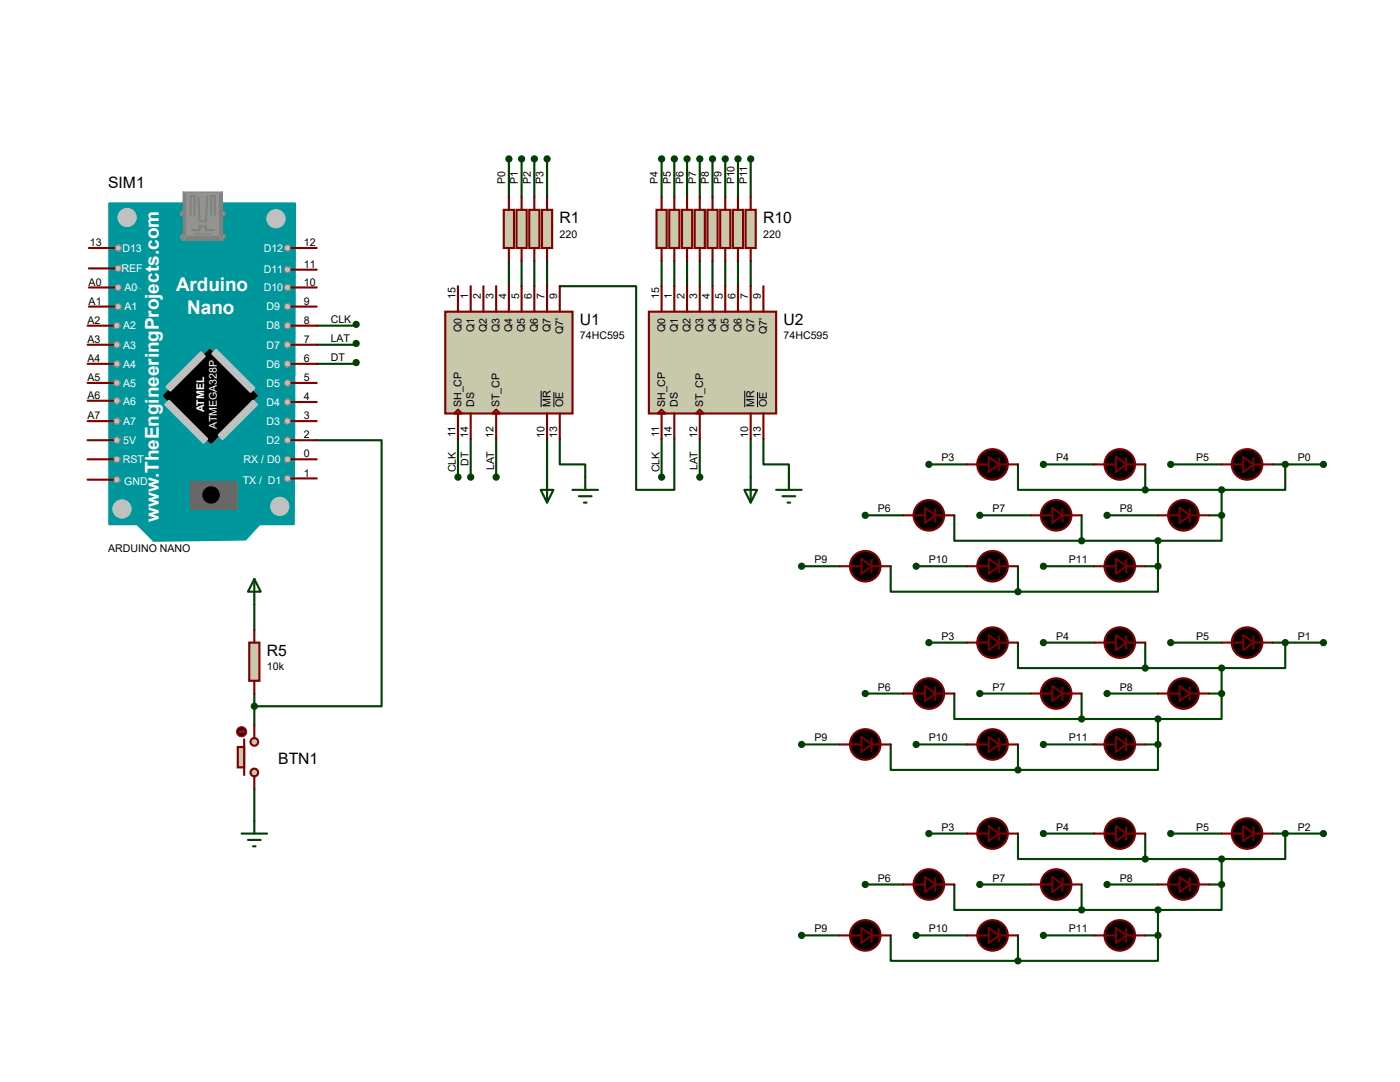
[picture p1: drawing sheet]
<svg xmlns="http://www.w3.org/2000/svg" width="279mm" height="216mm" viewBox="0 0 279 216" stroke-linecap="round" stroke-linejoin="round" font-family="sans-serif">
<g fill="none" stroke="#004000" stroke-width=".42">
<path d="M101.6 31.7v7.6M104.1 31.7v7.6M106.6 31.7v7.6M109.2 31.7v7.6M132 31.7v7.6M134.6 31.7v7.6M137.1 31.7v7.6M139.7 31.7v7.6M142.2 31.7v7.6M144.7 31.7v7.6M147.3 31.7v7.6M149.8 31.7v7.6"/>
<path d="M101.6 52v5.1M104.1 52v5.1M106.6 52v5.1M109.2 52v5.1M111.7 57.1h15.3v40.6h7.6v-10.1M132 52v5.1M134.6 52v5.1M137.1 52v5.1M139.7 52v5.1M142.2 52v5.1M144.7 52v5.1M147.3 52v5.1"/>
<path d="M149.8 52v5.1M71.1 72.3v.3h-7.9M71.1 68.5v.3h-7.9M71.1 64.7v.3h-7.9M63.2 87.8h13v53.1h-25.4M91.4 87.6v7.6M93.9 87.6v7.6M99 87.6v7.6M109.2 87.6v7.6M111.7 87.6v5.1h5.1v2.5M132 87.6v7.6M139.7 87.6v7.6"/>
<path d="M149.8 87.6v7.6M152.4 87.6v5.1h5v2.5M185.4 92.7h7.6M203.2 92.7v5h25.4M208.2 92.7h10.2M228.6 92.7v5M228.6 97.7h15.2M233.6 92.7h10.2M243.8 97.7v5.1M254 92.7h10.1M256.5 92.7v5h-12.7M160 113h7.6"/>
<path d="M172.7 102.8h7.6M177.8 113v5.1h25.4M182.8 113h10.2M190.5 102.8v5.1h25.4M195.5 102.8h10.2M203.2 113v5.1M208.2 113h10.2M215.9 107.9h15.2M215.9 102.8v5.1M220.9 102.8h10.2M228.6 113h2.5M231.1 113v5.1h-27.9"/>
<path d="M231.1 107.9v5.1M241.3 102.8h2.5M243.8 102.8v5.1h-12.7M50.8 120.6v5.1M50.8 138.4v6.3M172.7 138.4h7.6M185.4 128.2h7.6M190.5 138.4v5.1h25.4M195.5 138.4h10.2M203.2 128.2v5.1h25.4M208.2 128.2h10.2M215.9 138.4v5.1"/>
<path d="M220.9 138.4h10.2M228.6 128.2v5.1M228.6 133.3h15.2M233.6 128.2h10.2M241.3 138.4h2.5M243.8 138.4v5.1h-12.7M243.8 133.3v5.1M254 128.2h10.1M256.5 128.2v5.1h-12.7M50.8 157.4v6.4M160 148.5h7.6M177.8 148.5v5.1h25.4"/>
<path d="M182.8 148.5h10.2M203.2 148.5v5.1M208.2 148.5h10.2M215.9 143.5h15.2M228.6 148.5h2.5M231.1 148.5v5.1h-27.9M231.1 143.5v5M172.7 176.5h7.6M185.4 166.3h7.6M190.5 176.5v5.1h25.4M195.5 176.5h10.2M203.2 166.3v5.1h25.4"/>
<path d="M208.2 166.3h10.2M215.9 176.5v5.1M220.9 176.5h10.2M228.6 166.3v5.1M228.6 171.4h15.2M233.6 166.3h10.2M241.3 176.5h2.5M243.8 176.5v5.1h-12.7M243.8 171.4v5.1M254 166.3h10.1M256.5 166.3v5.1h-12.7M160 186.6h7.6"/>
<path d="M177.8 186.6v5.1h25.4M182.8 186.6h10.2M203.2 186.6v5.1M208.2 186.6h10.2M215.9 181.6h15.2M228.6 186.6h2.5M231.1 186.6v5.1h-27.9M231.1 181.6v5"/>
</g>
<path d="M21.8 40.6h37.1l-.3 64h-6.8l-2.8 3.1-18.3 .2-3.3-3.3h-5.6z" fill="#00979c" stroke="#00979c" stroke-width=".42"/>
<g fill="#000" stroke="#000" stroke-width=".42">
<path d="M32.7 79l9.2-9.2 9.4 9.2-9.2 9.3z"/>
<circle cx="42.1" cy="98.8" r="1.52"/>
</g>
<g fill="#c0c0c0" stroke="#c0c0c0" stroke-width=".42">
<path d="M33.2 77.2l6.9-6.9 .8 .8-6.9 6.8z"/>
<path d="M50.5 80l.8 .7-6.9 6.9-.8-.8z"/>
<path d="M43.1 69.8l7.7 7.6-.8 .8-7.6-7.6z"/>
<path d="M33.7 80l7.7 7.6-.8 .7-7.6-7.6z"/>
</g>
<path d="M38.1 96.2h9.1v5.4h-9.1z" fill="#686767" stroke="#686767" stroke-width=".42"/>
<path d="M27.4 57.4l.8 .2" fill="none" stroke="#939393" stroke-width=".2"/>
<circle cx="24.3" cy="101.6" r="1.82" fill="#c0c0c0" stroke="#c0c0c0" stroke-width=".2"/>
<g fill="#c0c0c0" stroke="#808080" stroke-width=".25">
<circle cx="57.4" cy="53.8" r=".64"/>
<circle cx="57.4" cy="49.5" r=".64"/>
<circle cx="57.4" cy="57.4" r=".64"/>
<circle cx="57.4" cy="61.2" r=".64"/>
<circle cx="57.4" cy="68.8" r=".64"/>
<circle cx="57.4" cy="65" r=".64"/>
<circle cx="57.4" cy="72.6" r=".64"/>
<circle cx="57.4" cy="76.4" r=".64"/>
<circle cx="57.4" cy="84" r=".64"/>
<circle cx="57.4" cy="80.2" r=".64"/>
<circle cx="57.4" cy="87.8" r=".64"/>
<circle cx="57.4" cy="91.7" r=".64"/>
<circle cx="57.4" cy="95.5" r=".64"/>
<circle cx="23.6" cy="49.5" r=".64"/>
<circle cx="23.6" cy="53.6" r=".64"/>
<circle cx="23.6" cy="57.4" r=".64"/>
<circle cx="23.3" cy="65" r=".64"/>
<circle cx="23.6" cy="61.2" r=".64"/>
<circle cx="23.3" cy="68.8" r=".64"/>
<circle cx="23.3" cy="72.6" r=".64"/>
<circle cx="23.3" cy="80" r=".64"/>
<circle cx="23.3" cy="76.4" r=".64"/>
<circle cx="23.3" cy="84" r=".64"/>
<circle cx="23.3" cy="87.8" r=".64"/>
<circle cx="23.3" cy="95.7" r=".64"/>
<circle cx="23.3" cy="91.7" r=".64"/>
</g>
<circle cx="55.8" cy="101" r="1.82" fill="#c0c0c0" stroke="#c0c0c0" stroke-width=".2"/>
<g fill="#939393" stroke="#757575" stroke-width=".2">
<circle cx="44.4" cy="42.6" r=".55"/>
<circle cx="44.4" cy="47.2" r=".55"/>
</g>
<g fill="#939393" stroke="#808080" stroke-width=".2">
<circle cx="36.5" cy="42.6" r=".55"/>
<circle cx="36.5" cy="47.2" r=".55"/>
</g>
<path d="M36.5 38.3h7.9v9.7h-7.9z" fill="#808080" stroke="#808080" stroke-width=".2"/>
<path d="M37.3 38.6h6.3v8.3h-6.3z" fill="#939393" stroke="#939393" stroke-width=".2"/>
<path d="M36.6 38.3l.7 .3M44.4 38.3l-.8 .3M37.3 46.9l-.8 1.1M43.6 46.9l.8 1.1" fill="none" stroke="#939393" stroke-width=".2"/>
<path d="M39.6 39.3l.2 4.6M41.4 39.3l-.3 4.9h-1.3M38.1 42.9v-3.8h.7v3.8M38.3 45.9h1.5v-.7h1.3v.7h1.5M42.1 42.9v-3.8h.8v3.8" fill="none" stroke="#808080" stroke-width=".42"/>
<path d="M38.8 46.7h3.3" fill="none" stroke="#808080" stroke-width=".21"/>
<g fill="#c0c0c0" stroke="#c0c0c0" stroke-width=".2">
<circle cx="55.1" cy="43.6" r="1.82"/>
<circle cx="25.4" cy="43.4" r="1.82"/>
</g>
<g fill="none" stroke="#800000" stroke-width=".42">
<path d="M17.7 57.4h5.1M17.7 49.5h5.1M17.7 53.6h5.1M58.1 57.4h5.1M58.1 53.8h5.1M58.1 49.5h5.1M17.5 76.4h5.1M17.5 72.6h5.1M17.5 68.8h5.1M17.5 65h5.1M17.5 80h5.1M17.7 61.2h5.1"/>
<path d="M58.1 76.4h5.1M58.1 72.6h5.1M58.1 68.8h5.1M58.1 65h5.1M58.1 61.2h5.1M17.5 91.7h5.1M17.5 87.8h5.1M17.5 84h5.1M17.5 95.7h5.1M58.1 91.7h5.1M58.1 95.5h5.1M58.1 87.8h5.1"/>
<path d="M58.1 84h5.1M58.1 80.2h5.1"/>
</g>
<path d="M88.9 62.2h25.4v20.3h-25.4z" fill="#c8c8aa" stroke="#800000" stroke-width=".42"/>
<g fill="none" stroke="#800000" stroke-width=".42">
<path d="M91.4 57.1v5.1M93.9 57.1v5.1M96.5 57.1v5.1M99 57.1v5.1M101.6 57.1v5.1M104.1 57.1v5.1M106.6 57.1v5.1M109.2 57.1v5.1M111.7 57.1v5.1M90.6 82.5l.8-.8 .8 .8zM91.4 82.5v5.1M93.9 82.5v5.1"/>
<path d="M98.3 82.5l.7-.8 .8 .8zM99 82.5v5.1M109.2 82.5v5.1M111.7 82.5v5.1"/>
</g>
<path d="M108 78v3.2M110.5 78.2v3" fill="none" stroke="#000" stroke-width=".2"/>
<path d="M107.9 97.7h2.5l-1.2 2.6zM109.2 95.2v5.1M114.3 97.7h5M115.5 99h2.6M116.8 95.2v2.5M116.5 100.3h.6" fill="none" stroke="#004000" stroke-width=".42"/>
<g fill="#004000" stroke="#004000" stroke-width=".42">
<circle cx="91.4" cy="95.2" r=".51"/>
<circle cx="93.9" cy="95.2" r=".51"/>
<circle cx="99" cy="95.2" r=".51"/>
<circle cx="71.1" cy="72.3" r=".51"/>
<circle cx="71.1" cy="68.5" r=".51"/>
</g>
<path d="M129.5 62.2h25.4v20.3h-25.4z" fill="#c8c8aa" stroke="#800000" stroke-width=".42"/>
<g fill="none" stroke="#800000" stroke-width=".42">
<path d="M132 57.1v5.1M134.6 57.1v5.1M137.1 57.1v5.1M139.7 57.1v5.1M142.2 57.1v5.1M144.7 57.1v5.1M147.3 57.1v5.1M149.8 57.1v5.1M152.4 57.1v5.1M131.3 82.5l.7-.8 .8 .8zM132 82.5v5.1M134.6 82.5v5.1"/>
<path d="M138.9 82.5l.8-.8 .7 .8zM139.7 82.5v5.1M149.8 82.5v5.1M152.4 82.5v5.1"/>
</g>
<path d="M148.6 78v3.2M151.2 78.2v3" fill="none" stroke="#000" stroke-width=".2"/>
<path d="M148.5 97.7h2.6l-1.3 2.6zM149.8 95.2v5.1M154.9 97.7h5.1M156.2 99h2.5M157.4 95.2v2.5M157.2 100.3h.5" fill="none" stroke="#004000" stroke-width=".42"/>
<g fill="#004000" stroke="#004000" stroke-width=".42">
<circle cx="132" cy="95.2" r=".51"/>
<circle cx="139.7" cy="95.2" r=".51"/>
</g>
<path d="M108.2 41.9h2v7.6h-2z" fill="#c8c8aa" stroke="#800000" stroke-width=".42"/>
<path d="M109.2 39.3v2.6M109.2 49.5v2.5" fill="none" stroke="#800000" stroke-width=".42"/>
<path d="M105.6 41.9h2.1v7.6h-2.1z" fill="#c8c8aa" stroke="#800000" stroke-width=".42"/>
<path d="M106.6 39.3v2.6M106.6 49.5v2.5" fill="none" stroke="#800000" stroke-width=".42"/>
<path d="M103.1 41.9h2v7.6h-2z" fill="#c8c8aa" stroke="#800000" stroke-width=".42"/>
<path d="M104.1 39.3v2.6M104.1 49.5v2.5" fill="none" stroke="#800000" stroke-width=".42"/>
<path d="M100.5 41.9h2.1v7.6h-2.1z" fill="#c8c8aa" stroke="#800000" stroke-width=".42"/>
<path d="M101.6 39.3v2.6M101.6 49.5v2.5" fill="none" stroke="#800000" stroke-width=".42"/>
<path d="M148.8 41.9h2v7.6h-2z" fill="#c8c8aa" stroke="#800000" stroke-width=".42"/>
<path d="M149.8 39.3v2.6M149.8 49.5v2.5" fill="none" stroke="#800000" stroke-width=".42"/>
<path d="M146.3 41.9h2v7.6h-2z" fill="#c8c8aa" stroke="#800000" stroke-width=".42"/>
<path d="M147.3 39.3v2.6M147.3 49.5v2.5" fill="none" stroke="#800000" stroke-width=".42"/>
<path d="M143.7 41.9h2.1v7.6h-2.1z" fill="#c8c8aa" stroke="#800000" stroke-width=".42"/>
<path d="M144.7 39.3v2.6M144.7 49.5v2.5" fill="none" stroke="#800000" stroke-width=".42"/>
<path d="M141.2 41.9h2v7.6h-2z" fill="#c8c8aa" stroke="#800000" stroke-width=".42"/>
<path d="M142.2 39.3v2.6M142.2 49.5v2.5" fill="none" stroke="#800000" stroke-width=".42"/>
<path d="M138.6 41.9h2.1v7.6h-2.1z" fill="#c8c8aa" stroke="#800000" stroke-width=".42"/>
<path d="M139.7 39.3v2.6M139.7 49.5v2.5" fill="none" stroke="#800000" stroke-width=".42"/>
<path d="M136.1 41.9h2v7.6h-2z" fill="#c8c8aa" stroke="#800000" stroke-width=".42"/>
<path d="M137.1 39.3v2.6M137.1 49.5v2.5" fill="none" stroke="#800000" stroke-width=".42"/>
<path d="M133.6 41.9h2v7.6h-2z" fill="#c8c8aa" stroke="#800000" stroke-width=".42"/>
<path d="M134.6 39.3v2.6M134.6 49.5v2.5" fill="none" stroke="#800000" stroke-width=".42"/>
<path d="M131 41.9h2.1v7.6h-2.1z" fill="#c8c8aa" stroke="#800000" stroke-width=".42"/>
<g fill="none" stroke="#800000" stroke-width=".42">
<path d="M132 39.3v2.6M132 49.5v2.5M193 92.7h4.3M199.3 92.7h3.9M218.4 92.7h4.3M224.7 92.7h3.9M243.8 92.7h4.3M250.1 92.7h3.9M167.6 113h4.3M173.9 113h3.9M180.3 102.8h4.3M186.6 102.8h3.9"/>
<path d="M193 113h4.3M199.3 113h3.9M205.7 102.8h4.3M212 102.8h3.9M218.4 113h4.3M224.7 113h3.9M231.1 102.8h4.3M237.4 102.8h3.9M180.3 138.4h4.3M186.6 138.4h3.9M193 128.2h4.3M199.3 128.2h3.9"/>
<path d="M205.7 138.4h4.3M212 138.4h3.9M218.4 128.2h4.3M224.7 128.2h3.9M231.1 138.4h4.3M237.4 138.4h3.9M243.8 128.2h4.3M250.1 128.2h3.9M167.6 148.5h4.3M173.9 148.5h3.9M193 148.5h4.3M199.3 148.5h3.9"/>
<path d="M218.4 148.5h4.3M224.7 148.5h3.9M180.3 176.5h4.3M186.6 176.5h3.9M193 166.3h4.3M199.3 166.3h3.9M205.7 176.5h4.3M212 176.5h3.9M218.4 166.3h4.3M224.7 166.3h3.9M231.1 176.5h4.3M237.4 176.5h3.9"/>
<path d="M243.8 166.3h4.3M250.1 166.3h3.9M167.6 186.6h4.3M173.9 186.6h3.9M193 186.6h4.3M199.3 186.6h3.9M218.4 186.6h4.3M224.7 186.6h3.9"/>
</g>
<g fill="#004000" stroke="#004000" stroke-width=".42">
<circle cx="109.2" cy="31.7" r=".51"/>
<circle cx="106.6" cy="31.7" r=".51"/>
<circle cx="104.1" cy="31.7" r=".51"/>
<circle cx="101.6" cy="31.7" r=".51"/>
<circle cx="149.8" cy="31.7" r=".51"/>
<circle cx="147.3" cy="31.7" r=".51"/>
<circle cx="144.7" cy="31.7" r=".51"/>
<circle cx="142.2" cy="31.7" r=".51"/>
<circle cx="139.7" cy="31.7" r=".51"/>
<circle cx="137.1" cy="31.7" r=".51"/>
<circle cx="134.6" cy="31.7" r=".51"/>
<circle cx="132" cy="31.7" r=".51"/>
<circle cx="185.4" cy="92.7" r=".51"/>
<circle cx="228.6" cy="97.7" r=".51"/>
<circle cx="208.2" cy="92.7" r=".51"/>
<circle cx="233.6" cy="92.7" r=".51"/>
<circle cx="172.7" cy="102.8" r=".51"/>
<circle cx="195.5" cy="102.8" r=".51"/>
<circle cx="220.9" cy="102.8" r=".51"/>
<circle cx="160" cy="113" r=".51"/>
<circle cx="203.2" cy="118.1" r=".51"/>
<circle cx="182.8" cy="113" r=".51"/>
<circle cx="208.2" cy="113" r=".51"/>
<circle cx="231.1" cy="113" r=".51"/>
<circle cx="231.1" cy="107.9" r=".51"/>
<circle cx="256.5" cy="92.7" r=".51"/>
<circle cx="264.1" cy="92.7" r=".51"/>
<circle cx="215.9" cy="107.9" r=".51"/>
<circle cx="243.8" cy="102.8" r=".51"/>
<circle cx="243.8" cy="97.7" r=".51"/>
<circle cx="185.4" cy="128.2" r=".51"/>
<circle cx="228.6" cy="133.3" r=".51"/>
<circle cx="208.2" cy="128.2" r=".51"/>
<circle cx="233.6" cy="128.2" r=".51"/>
<circle cx="172.7" cy="138.4" r=".51"/>
<circle cx="195.5" cy="138.4" r=".51"/>
<circle cx="220.9" cy="138.4" r=".51"/>
<circle cx="160" cy="148.5" r=".51"/>
<circle cx="203.2" cy="153.6" r=".51"/>
<circle cx="182.8" cy="148.5" r=".51"/>
<circle cx="208.2" cy="148.5" r=".51"/>
<circle cx="231.1" cy="148.5" r=".51"/>
<circle cx="231.1" cy="143.5" r=".51"/>
<circle cx="256.5" cy="128.2" r=".51"/>
<circle cx="264.1" cy="128.2" r=".51"/>
<circle cx="215.9" cy="143.5" r=".51"/>
<circle cx="243.8" cy="138.4" r=".51"/>
<circle cx="243.8" cy="133.3" r=".51"/>
<circle cx="185.4" cy="166.3" r=".51"/>
<circle cx="228.6" cy="171.4" r=".51"/>
<circle cx="208.2" cy="166.3" r=".51"/>
<circle cx="233.6" cy="166.3" r=".51"/>
<circle cx="172.7" cy="176.5" r=".51"/>
<circle cx="195.5" cy="176.5" r=".51"/>
<circle cx="220.9" cy="176.5" r=".51"/>
<circle cx="160" cy="186.6" r=".51"/>
<circle cx="203.2" cy="191.7" r=".51"/>
<circle cx="182.8" cy="186.6" r=".51"/>
<circle cx="208.2" cy="186.6" r=".51"/>
<circle cx="231.1" cy="186.6" r=".51"/>
<circle cx="231.1" cy="181.6" r=".51"/>
<circle cx="256.5" cy="166.3" r=".51"/>
<circle cx="264.1" cy="166.3" r=".51"/>
<circle cx="215.9" cy="181.6" r=".51"/>
<circle cx="243.8" cy="176.5" r=".51"/>
<circle cx="243.8" cy="171.4" r=".51"/>
</g>
<g fill="#000" stroke="#800000" stroke-width=".42">
<circle cx="198.1" cy="92.7" r="3"/>
<circle cx="223.5" cy="92.7" r="3"/>
<circle cx="248.9" cy="92.7" r="3"/>
<circle cx="172.7" cy="113" r="3"/>
<circle cx="185.4" cy="102.8" r="3"/>
<circle cx="198.1" cy="113" r="3"/>
<circle cx="210.8" cy="102.8" r="3"/>
<circle cx="223.5" cy="113" r="3"/>
<circle cx="236.2" cy="102.8" r="3"/>
<circle cx="185.4" cy="138.4" r="3"/>
<circle cx="198.1" cy="128.2" r="3"/>
<circle cx="210.8" cy="138.4" r="3"/>
<circle cx="223.5" cy="128.2" r="3"/>
<circle cx="236.2" cy="138.4" r="3"/>
<circle cx="248.9" cy="128.2" r="3"/>
<circle cx="172.7" cy="148.5" r="3"/>
<circle cx="198.1" cy="148.5" r="3"/>
<circle cx="223.5" cy="148.5" r="3"/>
<circle cx="185.4" cy="176.5" r="3"/>
<circle cx="198.1" cy="166.3" r="3"/>
<circle cx="210.8" cy="176.5" r="3"/>
<circle cx="223.5" cy="166.3" r="3"/>
<circle cx="236.2" cy="176.5" r="3"/>
<circle cx="248.9" cy="166.3" r="3"/>
<circle cx="172.7" cy="186.6" r="3"/>
<circle cx="198.1" cy="186.6" r="3"/>
<circle cx="223.5" cy="186.6" r="3"/>
</g>
<g fill="none" stroke="#800000" stroke-width=".38">
<path d="M199.3 91.4v2.5M224.7 91.4v2.5M250.1 91.4v2.5M173.9 111.7v2.6M186.6 101.6v2.5M199.3 111.7v2.6M212 101.6v2.5M224.7 111.7v2.6M237.4 101.6v2.5M186.6 137.1v2.6M199.3 127v2.5M212 137.1v2.6"/>
<path d="M224.7 127v2.5M237.4 137.1v2.6M250.1 127v2.5M173.9 147.3v2.5M199.3 147.3v2.5M224.7 147.3v2.5M186.6 175.2v2.6M199.3 165.1v2.5M212 175.2v2.6M224.7 165.1v2.5M237.4 175.2v2.6M250.1 165.1v2.5"/>
<path d="M173.9 185.4v2.5M199.3 185.4v2.5M224.7 185.4v2.5"/>
</g>
<g fill="#000" stroke="#800000" stroke-width=".38">
<path d="M197.3 91.1l2 1.6-2 1.5zM222.7 91.1l2 1.6-2 1.5zM248.1 91.1l2 1.6-2 1.5zM171.9 111.5l2 1.5-2 1.5zM184.6 101.3l2 1.5-2 1.6zM197.3 111.5l2 1.5-2 1.5zM210 101.3l2 1.5-2 1.6zM222.7 111.5l2 1.5-2 1.5zM235.4 101.3l2 1.5-2 1.6zM184.6 136.9l2 1.5-2 1.5zM197.3 126.7l2 1.5-2 1.6zM210 136.9l2 1.5-2 1.5z"/>
<path d="M222.7 126.7l2 1.5-2 1.6zM235.4 136.9l2 1.5-2 1.5zM248.1 126.7l2 1.5-2 1.6zM171.9 147l2 1.5-2 1.6zM197.3 147l2 1.5-2 1.6zM222.7 147l2 1.5-2 1.6zM184.6 175l2 1.5-2 1.5zM197.3 164.8l2 1.5-2 1.6zM210 175l2 1.5-2 1.5zM222.7 164.8l2 1.5-2 1.6zM235.4 175l2 1.5-2 1.5zM248.1 164.8l2 1.5-2 1.6z"/>
<path d="M171.9 185.1l2 1.5-2 1.6zM197.3 185.1l2 1.5-2 1.6zM222.7 185.1l2 1.5-2 1.6z"/>
</g>
<path d="M49.7 128.2h2.1v7.6h-2.1z" fill="#c8c8aa" stroke="#800000" stroke-width=".42"/>
<path d="M50.8 125.7v2.5M50.8 135.8v2.6" fill="none" stroke="#800000" stroke-width=".42"/>
<g fill="#c8c8aa" stroke="#800000" stroke-width=".42">
<circle cx="50.8" cy="148" r=".76"/>
<circle cx="50.8" cy="154.1" r=".76"/>
</g>
<path d="M48.7 147.5v7.1" fill="none" stroke="#800000" stroke-width=".42"/>
<path d="M47.5 149.1h1.2v4h-1.2z" fill="#c8c8aa" stroke="#800000" stroke-width=".42"/>
<path d="M50.8 144.7v2.6M50.8 154.9v2.5" fill="none" stroke="#800000" stroke-width=".42"/>
<circle cx="48.2" cy="146" r="1.02" fill="#400000" stroke="#f00" stroke-width=".21"/>
<path d="M47.7 146h1M47.7 146l.3 .3M48 145.8l-.3 .2M48.5 145.8l.2 .2M48.7 146l-.2 .3" fill="none" stroke="#f00" stroke-width=".21"/>
<path d="M50.8 115.5l1.2 2.6h-2.5zM50.8 115.5v5.1M48.2 166.3h5.1M49.5 167.6h2.5M50.5 168.9h.5M50.8 163.8v2.5" fill="none" stroke="#004000" stroke-width=".42"/>
<g fill="#004000" stroke="#004000" stroke-width=".42">
<circle cx="50.8" cy="140.9" r=".51"/>
<circle cx="71.1" cy="64.7" r=".51"/>
</g>
<g font-size="3.8" fill="#fff">
<text x="35.1" y="58">Arduino</text>
<text x="37.4" y="62.6">Nano</text>
<text x="31.7" y="104.1" transform="rotate(-90 31.7 104.1)">www.TheEngineeringProjects.com</text>
</g>
<g font-size="3.1">
<text x="21.6" y="37.5">SIM1</text>
<text x="111.7" y="44.5">R1</text>
<text x="152.3" y="44.5">R10</text>
<text x="115.7" y="64.8">U1</text>
<text x="156.4" y="64.8">U2</text>
<text x="53.3" y="130.9">R5</text>
<text x="55.5" y="152.4">BTN1</text>
</g>
<g font-size="2.1">
<text x="100.8" y="36.8" transform="rotate(-90 100.8 36.8)">P0</text>
<text x="103.4" y="36.8" transform="rotate(-90 103.4 36.8)">P1</text>
<text x="105.9" y="36.8" transform="rotate(-90 105.9 36.8)">P2</text>
<text x="108.5" y="36.8" transform="rotate(-90 108.5 36.8)">P3</text>
<text x="131.3" y="36.8" transform="rotate(-90 131.3 36.8)">P4</text>
<text x="133.9" y="36.8" transform="rotate(-90 133.9 36.8)">P5</text>
<text x="136.4" y="36.8" transform="rotate(-90 136.4 36.8)">P6</text>
<text x="138.9" y="36.8" transform="rotate(-90 138.9 36.8)">P7</text>
<text x="141.5" y="36.8" transform="rotate(-90 141.5 36.8)">P8</text>
<text x="144" y="36.8" transform="rotate(-90 144 36.8)">P9</text>
<text x="146.6" y="36.8" transform="rotate(-90 146.6 36.8)">P10</text>
<text x="149.1" y="36.8" transform="rotate(-90 149.1 36.8)">P11</text>
<text x="111.7" y="47.4">220</text>
<text x="152.3" y="47.4">220</text>
<text x="17.9" y="49.1">13</text>
<text x="60.7" y="53.4">11</text>
<text x="60.7" y="49.1">12</text>
<text x="17.7" y="57">A0</text>
<text x="60.7" y="57">10</text>
<text x="90.9" y="59.6" transform="rotate(-90 90.9 59.6)">15</text>
<text x="93.4" y="59.6" transform="rotate(-90 93.4 59.6)">1</text>
<text x="96" y="59.6" transform="rotate(-90 96 59.6)">2</text>
<text x="98.5" y="59.6" transform="rotate(-90 98.5 59.6)">3</text>
<text x="101" y="59.6" transform="rotate(-90 101 59.6)">4</text>
<text x="103.6" y="59.6" transform="rotate(-90 103.6 59.6)">5</text>
<text x="106.1" y="59.6" transform="rotate(-90 106.1 59.6)">6</text>
<text x="108.7" y="59.6" transform="rotate(-90 108.7 59.6)">7</text>
<text x="111.2" y="59.6" transform="rotate(-90 111.2 59.6)">9</text>
<text x="131.5" y="59.6" transform="rotate(-90 131.5 59.6)">15</text>
<text x="134.1" y="59.6" transform="rotate(-90 134.1 59.6)">1</text>
<text x="136.6" y="59.6" transform="rotate(-90 136.6 59.6)">2</text>
<text x="139.2" y="59.6" transform="rotate(-90 139.2 59.6)">3</text>
<text x="141.7" y="59.6" transform="rotate(-90 141.7 59.6)">4</text>
<text x="144.2" y="59.6" transform="rotate(-90 144.2 59.6)">5</text>
<text x="146.8" y="59.6" transform="rotate(-90 146.8 59.6)">6</text>
<text x="149.3" y="59.6" transform="rotate(-90 149.3 59.6)">7</text>
<text x="151.8" y="59.6" transform="rotate(-90 151.8 59.6)">9</text>
<text x="17.4" y="64.6">A2</text>
<text x="17.7" y="60.8">A1</text>
<text x="60.7" y="64.6">8</text>
<text x="60.7" y="60.8">9</text>
<text x="66" y="64.4">CLK</text>
<text x="17.4" y="68.4">A3</text>
<text x="60.7" y="68.4">7</text>
<text x="66" y="68.2">LAT</text>
<text x="92.1" y="66.3" transform="rotate(-90 92.1 66.3)">Q0</text>
<text x="94.6" y="66.3" transform="rotate(-90 94.6 66.3)">Q1</text>
<text x="97.2" y="66.3" transform="rotate(-90 97.2 66.3)">Q2</text>
<text x="99.7" y="66.3" transform="rotate(-90 99.7 66.3)">Q3</text>
<text x="102.2" y="66.3" transform="rotate(-90 102.2 66.3)">Q4</text>
<text x="104.8" y="66.3" transform="rotate(-90 104.8 66.3)">Q5</text>
<text x="107.3" y="66.3" transform="rotate(-90 107.3 66.3)">Q6</text>
<text x="109.9" y="66.3" transform="rotate(-90 109.9 66.3)">Q7</text>
<text x="112.4" y="66.7" transform="rotate(-90 112.4 66.7)">Q7'</text>
<text x="115.7" y="67.7">74HC595</text>
<text x="132.7" y="66.3" transform="rotate(-90 132.7 66.3)">Q0</text>
<text x="135.3" y="66.3" transform="rotate(-90 135.3 66.3)">Q1</text>
<text x="137.8" y="66.3" transform="rotate(-90 137.8 66.3)">Q2</text>
<text x="140.3" y="66.3" transform="rotate(-90 140.3 66.3)">Q3</text>
<text x="142.9" y="66.3" transform="rotate(-90 142.9 66.3)">Q4</text>
<text x="145.4" y="66.3" transform="rotate(-90 145.4 66.3)">Q5</text>
<text x="148" y="66.3" transform="rotate(-90 148 66.3)">Q6</text>
<text x="150.5" y="66.3" transform="rotate(-90 150.5 66.3)">Q7</text>
<text x="153" y="66.7" transform="rotate(-90 153 66.7)">Q7'</text>
<text x="156.4" y="67.7">74HC595</text>
<text x="17.4" y="76">A5</text>
<text x="17.4" y="72.2">A4</text>
<text x="60.7" y="76">5</text>
<text x="60.7" y="72.2">6</text>
<text x="66" y="72">DT</text>
<text x="17.4" y="79.6">A6</text>
<text x="17.4" y="83.7">A7</text>
<text x="60.7" y="83.7">3</text>
<text x="60.7" y="79.8">4</text>
<text x="92.1" y="81.2" transform="rotate(-90 92.1 81.2)">SH_CP</text>
<text x="94.6" y="81.2" transform="rotate(-90 94.6 81.2)">DS</text>
<text x="99.7" y="81.2" transform="rotate(-90 99.7 81.2)">ST_CP</text>
<text x="109.9" y="81.2" transform="rotate(-90 109.9 81.2)">MR</text>
<text x="112.4" y="81.2" transform="rotate(-90 112.4 81.2)">OE</text>
<text x="132.7" y="81.2" transform="rotate(-90 132.7 81.2)">SH_CP</text>
<text x="135.3" y="81.2" transform="rotate(-90 135.3 81.2)">DS</text>
<text x="140.3" y="81.2" transform="rotate(-90 140.3 81.2)">ST_CP</text>
<text x="150.5" y="81.2" transform="rotate(-90 150.5 81.2)">MR</text>
<text x="153" y="81.2" transform="rotate(-90 153 81.2)">OE</text>
<text x="60.7" y="87.5">2</text>
<text x="90.9" y="87.2" transform="rotate(-90 90.9 87.2)">11</text>
<text x="93.4" y="87.4" transform="rotate(-90 93.4 87.4)">14</text>
<text x="98.5" y="87.4" transform="rotate(-90 98.5 87.4)">12</text>
<text x="108.7" y="87.4" transform="rotate(-90 108.7 87.4)">10</text>
<text x="111.2" y="87.4" transform="rotate(-90 111.2 87.4)">13</text>
<text x="131.5" y="87.2" transform="rotate(-90 131.5 87.2)">11</text>
<text x="134.1" y="87.4" transform="rotate(-90 134.1 87.4)">14</text>
<text x="139.2" y="87.4" transform="rotate(-90 139.2 87.4)">12</text>
<text x="149.3" y="87.4" transform="rotate(-90 149.3 87.4)">10</text>
<text x="151.8" y="87.4" transform="rotate(-90 151.8 87.4)">13</text>
<text x="60.7" y="91.3">0</text>
<text x="60.7" y="95.1">1</text>
<text x="91" y="94.2" transform="rotate(-90 91 94.2)">CLK</text>
<text x="93.5" y="92.9" transform="rotate(-90 93.5 92.9)">DT</text>
<text x="98.6" y="93.8" transform="rotate(-90 98.6 93.8)">LAT</text>
<text x="131.6" y="94.2" transform="rotate(-90 131.6 94.2)">CLK</text>
<text x="139.2" y="93.8" transform="rotate(-90 139.2 93.8)">LAT</text>
<text x="187.9" y="92.1">P3</text>
<text x="210.8" y="92.1">P4</text>
<text x="238.7" y="92.1">P5</text>
<text x="259" y="92.1">P0</text>
<text x="175.2" y="102.2">P6</text>
<text x="198.1" y="102.2">P7</text>
<text x="223.5" y="102.2">P8</text>
<text x="21.6" y="110.1">ARDUINO NANO</text>
<text x="162.5" y="112.4">P9</text>
<text x="185.4" y="112.4">P10</text>
<text x="213.3" y="112.4">P11</text>
<text x="187.9" y="127.6">P3</text>
<text x="210.8" y="127.6">P4</text>
<text x="238.7" y="127.6">P5</text>
<text x="259" y="127.6">P1</text>
<text x="53.3" y="133.8">10k</text>
<text x="175.2" y="137.8">P6</text>
<text x="198.1" y="137.8">P7</text>
<text x="223.5" y="137.8">P8</text>
<text x="162.5" y="148">P9</text>
<text x="185.4" y="148">P10</text>
<text x="213.3" y="148">P11</text>
<text x="187.9" y="165.7">P3</text>
<text x="210.8" y="165.7">P4</text>
<text x="238.7" y="165.7">P5</text>
<text x="259" y="165.7">P2</text>
<text x="175.2" y="175.9">P6</text>
<text x="198.1" y="175.9">P7</text>
<text x="223.5" y="175.9">P8</text>
<text x="162.5" y="186.1">P9</text>
<text x="185.4" y="186.1">P10</text>
<text x="213.3" y="186.1">P11</text>
</g>
<g font-size="2.1" fill="#fff">
<text x="24.4" y="50.2">D13</text>
<text x="52.6" y="50.2">D12</text>
<text x="24.3" y="54.3">REF</text>
<text x="24.8" y="58.1">A0</text>
<text x="52.6" y="54.6">D11</text>
<text x="52.6" y="58.1">D10</text>
<text x="24.6" y="65.7">A2</text>
<text x="24.8" y="61.9">A1</text>
<text x="53.2" y="61.9">D9</text>
<text x="53.2" y="65.7">D8</text>
<text x="24.6" y="69.6">A3</text>
<text x="53.2" y="69.6">D7</text>
<text x="24.6" y="77.2">A5</text>
<text x="24.6" y="73.4">A4</text>
<text x="53.2" y="73.4">D6</text>
<text x="53.2" y="77.2">D5</text>
<text x="24.6" y="80.7">A6</text>
<text x="40.8" y="82.3" transform="rotate(-90 40.8 82.3)">ATMEL</text>
<text x="53.2" y="81">D4</text>
<text x="24.6" y="88.6">5V</text>
<text x="24.6" y="84.8">A7</text>
<text x="43.3" y="85.5" transform="rotate(-90 43.3 85.5)">ATMEGA328P</text>
<text x="53.2" y="84.8">D3</text>
<text x="53.2" y="88.6">D2</text>
<text x="24.5" y="92.4">RST</text>
<text x="48.6" y="92.4">RX / D0</text>
<text x="24.8" y="96.7">GND</text>
<text x="48.4" y="96.5">TX / D1</text>
</g>
</svg>
